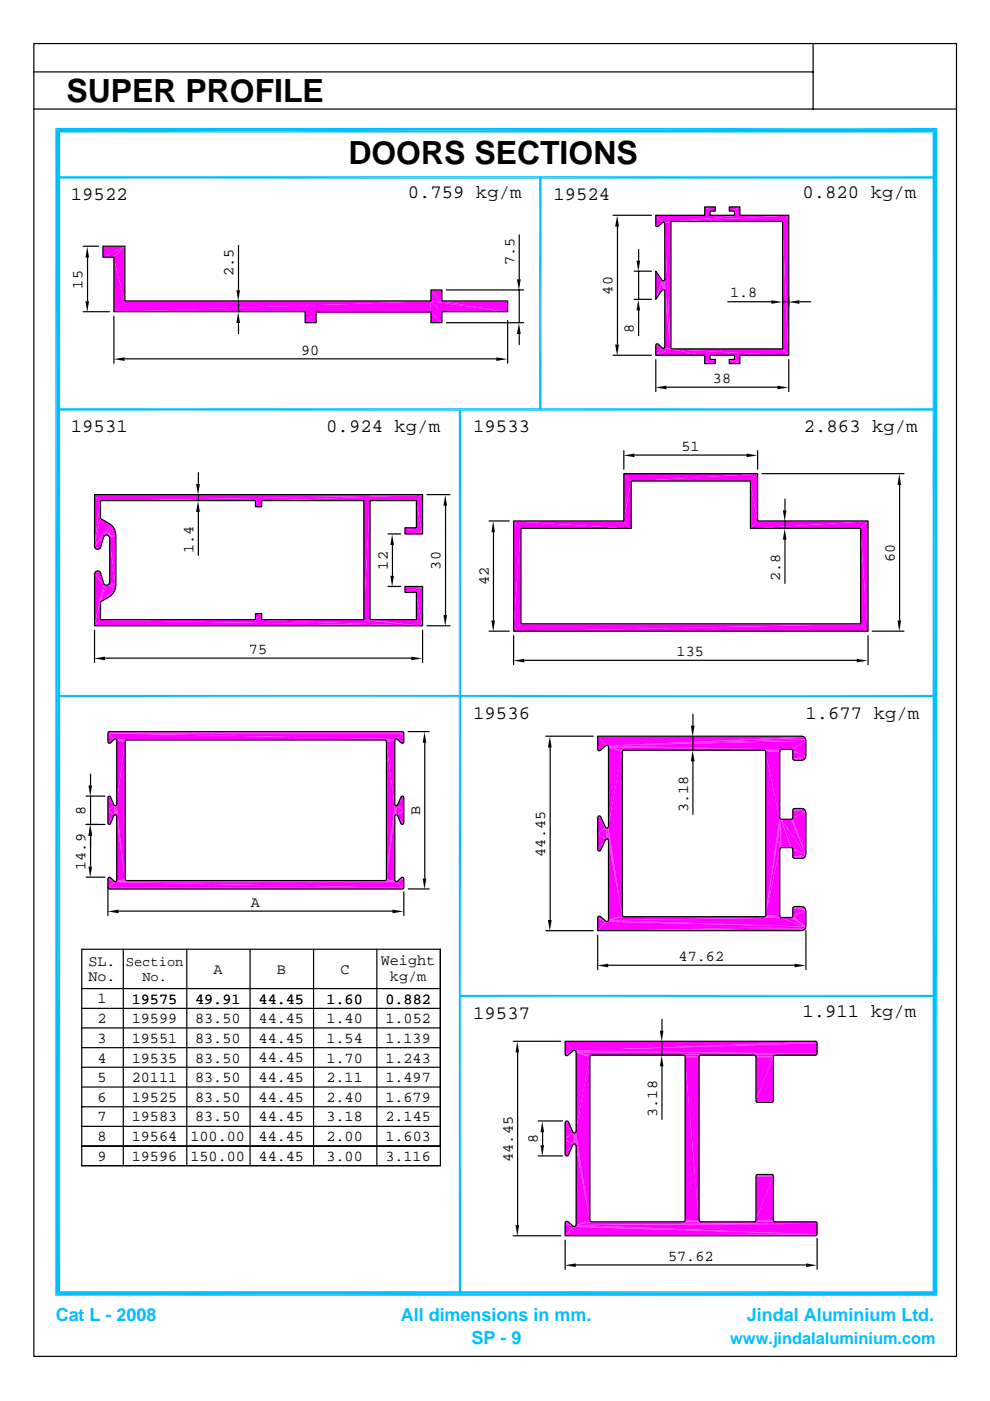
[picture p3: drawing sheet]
<svg xmlns="http://www.w3.org/2000/svg" width="210mm" height="297mm" viewBox="0 0 210 297" stroke-linecap="round" stroke-linejoin="round" font-family="sans-serif">
<g fill="#f0f">
<path d="M64.6 68.5l2.4-2.3v2.3z"/>
<path d="M64.6 66.2h2.4l-2.4 2.3z"/>
</g>
<path d="M24.1 66.2h67.2" fill="none" stroke="#f0f" stroke-width=".21"/>
<g fill="#f0f">
<path d="M91.3 66.2l2.3 2.3h-2.3z"/>
<path d="M91.3 66.2h2.3v2.3z"/>
<path d="M91.3 63.9l16.3 2.3h-14z"/>
<path d="M91.3 63.9l2.3 2.3h-2.3z"/>
<path d="M24.1 66.2l67.2-2.3v2.3z"/>
<path d="M24.1 66.2l2.3-2.3h64.9z"/>
<path d="M91.3 63.9h2.3l14 2.3z"/>
<path d="M93.6 63.9h14v2.3z"/>
<path d="M91.3 61.5h2.3v2.4z"/>
<path d="M91.3 61.5l2.3 2.4h-2.3z"/>
<path d="M24.1 54.6l2.3 9.3-2.3 2.3z"/>
<path d="M21.8 52.3h4.6l-4.6 2.3z"/>
<path d="M21.8 54.6l4.6-2.3-2.3 2.3z"/>
<path d="M26.4 52.3v11.6l-2.3-9.3z"/>
<path d="M149.4 77.2l2.2-.9v.9z"/>
<path d="M149.4 77.2l1.1-.9h1.1z"/>
<path d="M154.6 76.3l2.2 .9h-2.2z"/>
<path d="M154.6 76.3h1.1l1.1 .9z"/>
<path d="M150.5 75.4v.9l-1.1 .9z"/>
<path d="M155.7 75.4l1.1 1.8-1.1-.9z"/>
</g>
<path d="M150.5 75.4h6.3" fill="none" stroke="#f0f" stroke-width=".21"/>
<path d="M155.7 75.4h1.1v1.8z" fill="#f0f"/>
<path d="M149.4 75.4h17.8" fill="none" stroke="#f0f" stroke-width=".21"/>
<g fill="#f0f">
<path d="M149.4 75.4h1.1l-1.1 1.8z"/>
<path d="M139 75.4l3.2-1.4 7.2 1.4z"/>
<path d="M142.2 74l25 1.4h-17.8z"/>
<path d="M142.2 74h23.7l1.3 1.4z"/>
<path d="M139 75.4l1.6-1.5 1.6 .1z"/>
<path d="M140.4 73.9h.2l-1.6 1.5z"/>
<path d="M140.6 73.9l1.6 .1z"/>
<path d="M140.9 73.6l1.3 .4-1.4-.1z"/>
<path d="M139 73.2l1.4 .7-1.4 1.5z"/>
<path d="M139 73.2l.5-.2 .9 .9z"/>
<path d="M139.1 73h.4l-.5 .2z"/>
<path d="M139.1 73h.4z"/>
<path d="M140.9 61.8l1.3 12.2-1.3-.4z"/>
<path d="M140.5 59.6l.3 1.9h-.3z"/>
</g>
<path d="M140.7 59.6v2.2" fill="none" stroke="#f0f" stroke-width=".34"/>
<g fill="#f0f">
<path d="M140.5 59.6v1.9l-.2 .1z"/>
<path d="M140.5 59.6l-.2 2-1.3 1.9z"/>
</g>
<path d="M140.7 59.5v2.3" fill="none" stroke="#f0f" stroke-width=".34"/>
<g fill="#f0f">
<path d="M140.8 59.5l1.4 14.5z"/>
<path d="M140.3 59.5l.2 .1-1.5 3.9z"/>
<path d="M140.9 59.3l1.3 14.7-1.4-14.5z"/>
<path d="M139 57.6l1.3 1.9-1.3 4z"/>
<path d="M139.1 48.1h.4z"/>
<path d="M139 47.9l.5 .2h-.4z"/>
<path d="M140.9 47.4l1.3 26.6-1.3-14.7z"/>
<path d="M139 47.9l1.4-.7-.9 .9z"/>
<path d="M140.6 47.1l1.6-.1z"/>
<path d="M140.8 47.2l1.4-.2-1.3 .4z"/>
<path d="M140.9 47.4l1.3-.4v27z"/>
<path d="M165.9 47l1.3 28.4-1.3-1.4z"/>
<path d="M142.2 47l25-1.3-1.3 1.3z"/>
<path d="M167.2 45.7v29.7l-1.3-28.4z"/>
<path d="M142.2 47l14.6-1.3h10.4z"/>
<path d="M140.6 47.1l16.2-1.4z"/>
<path d="M139 45.7h17.8l-16.2 1.4z"/>
<path d="M139 45.7l1.6 1.4-.2 .1z"/>
<path d="M139 45.7l1.4 1.5-1.4 .7z"/>
</g>
<path d="M139 45.7h17.8" fill="none" stroke="#f0f" stroke-width=".21"/>
<g fill="#f0f">
<path d="M149.4 45.7l1.1-.9v.9z"/>
<path d="M155.7 44.8l1.1 .9h-1.1z"/>
<path d="M149.4 43.9h2.2v.9z"/>
<path d="M149.4 43.9l2.2 .9h-1.1z"/>
<path d="M149.4 43.9l1.1 .9-1.1 .9z"/>
<path d="M154.6 43.9h2.2l-2.2 .9z"/>
<path d="M154.6 44.8l2.2-.9-1.1 .9z"/>
<path d="M155.7 44.8l1.1-.9v1.8z"/>
<path d="M21.3 131.4l68.2 1.3h-69.5z"/>
<path d="M21.3 131.4h34.1l34.1 1.3z"/>
<path d="M55.4 131.4h21.7l12.4 1.3z"/>
</g>
<path d="M21.3 131.4h34.1" fill="none" stroke="#f0f" stroke-width=".21"/>
<g fill="#f0f">
<path d="M77.1 131.4h1.3l11.1 1.3z"/>
<path d="M78.4 131.4h9.8l1.3 1.3z"/>
<path d="M54.1 130.2h1.3l-1.3 1.2z"/>
<path d="M54.1 131.4l1.3-1.2v1.2z"/>
<path d="M21.3 127.7v3.7l-1.3 1.3z"/>
<path d="M21.3 127.7l2.2-1.4z"/>
<path d="M21.3 127.7l2.7-1.9-.5 .5z"/>
<path d="M88.2 125.7l1.3 7-1.3-1.3z"/>
<path d="M21.3 127.7l3-2.4-.3 .5z"/>
<path d="M21.3 127.7l3.1-3-.1 .6z"/>
<path d="M85.8 124.4h3.7l-3.7 1.3z"/>
<path d="M85.8 125.7l3.7-1.3-1.3 1.3z"/>
<path d="M88.2 125.7l1.3-1.3v8.3z"/>
<path d="M22.6 124.1l1.8 .6-3.1 3z"/>
<path d="M22.3 124.1h.3l-1.3 3.6z"/>
<path d="M22.6 124.1h1.9l-.1 .6z"/>
<path d="M22.6 124.1l.3-.1 1.6 .1z"/>
<path d="M22 123.9l.3 .2-1 3.6z"/>
<path d="M22 123.9l-.7 3.8-1.3 5z"/>
<path d="M23.1 123.8l1.4 .3-1.6-.1z"/>
<path d="M23.2 123.5l1.3 .6-1.4-.3z"/>
<path d="M20 121.8l2 2.1-2 8.8z"/>
<path d="M20.1 121.5l1.9 2.4-2-2.1z"/>
<path d="M20.1 121.5l1.1-.1 .8 2.5z"/>
<path d="M20.3 121.2l.9 .2-1.1 .1z"/>
<path d="M20.3 121.2l.6-.1 .3 .3z"/>
<path d="M20.3 121.2l.6-.1z"/>
<path d="M20.3 116.4l.6 .1z"/>
<path d="M20.3 116.4l.9-.1-.3 .2z"/>
<path d="M20.1 116.2l1.1 .1-.9 .1z"/>
<path d="M20 115.9l1.2 .4-1.1-.1z"/>
<path d="M23.2 114.2l1.3 9.9-1.3-.6z"/>
<path d="M22 113.7l-.8 2.6-1.2-.4z"/>
<path d="M22.9 113.6h1.6l-1.4 .3z"/>
<path d="M23.1 113.9l1.4-.3-1.3 .6z"/>
<path d="M23.2 114.2l1.3-.6v10.5z"/>
<path d="M22.6 113.5l1.9 .1h-1.6z"/>
<path d="M22.6 113.5l1.8-.5 .1 .6z"/>
<path d="M22.6 113.5l1.7-1.1 .1 .6z"/>
<path d="M22.3 113.5l2-1.1-1.7 1.1z"/>
<path d="M85.8 112l3.7 1.3h-3.7z"/>
<path d="M85.8 112h2.4l1.3 1.3z"/>
<path d="M22.3 113.5l1.7-1.7 .3 .6z"/>
<path d="M22 113.7l2-1.9z"/>
<path d="M23.5 111.4l.5 .4-2 1.9z"/>
<path d="M23.5 111.4l-1.5 2.3-2 2.2z"/>
<path d="M23 111l.5 .4-3.5 4.5z"/>
<path d="M21.3 110l1.7 1-3 4.9z"/>
<path d="M78.4 106.2v25.2h-1.3z"/>
<path d="M88.2 106.2l1.3 7.1-1.3-1.3z"/>
<path d="M54.1 106.2l1.3 1.3h-1.3z"/>
<path d="M77.1 106.2h1.3l-1.3 25.2z"/>
<path d="M54.1 106.2h1.3v1.3z"/>
</g>
<path d="M55.4 106.2h32.8" fill="none" stroke="#f0f" stroke-width=".21"/>
<path d="M21.3 106.2v3.8l-1.3 5.9z" fill="#f0f"/>
<path d="M21.3 106.2h34.1" fill="none" stroke="#f0f" stroke-width=".21"/>
<g fill="#f0f">
<path d="M20 104.9l1.3 1.3-1.3 9.7z"/>
<path d="M20 104.9h69.5l-68.2 1.3z"/>
<path d="M21.3 106.2l68.2-1.3-34.1 1.3z"/>
<path d="M55.4 106.2l34.1-1.3-1.3 1.3z"/>
<path d="M88.2 106.2l1.3-1.3v8.4z"/>
<path d="M108.8 133.9l73.6-1.6 1.6 1.6z"/>
<path d="M110.4 132.3h72l-73.6 1.6z"/>
<path d="M110.4 112.1v20.2l-1.6 1.6z"/>
<path d="M182.4 112.1l1.6 21.8-1.6-1.6z"/>
<path d="M159 112.1l25-1.6-1.6 1.6z"/>
<path d="M182.4 112.1l1.6-1.6v23.4z"/>
<path d="M160.6 110.5h23.4l-25 1.6z"/>
<path d="M108.8 110.5l25 1.6h-23.4z"/>
<path d="M108.8 110.5l1.6 1.6-1.6 21.8z"/>
<path d="M108.8 110.5h23.4l1.6 1.6z"/>
<path d="M133.8 102.1v10l-1.6-1.6z"/>
<path d="M159 102.1l1.6 8.4-1.6 1.6z"/>
<path d="M132.2 100.5l1.6 1.6-1.6 8.4z"/>
<path d="M132.2 100.5h28.4l-26.8 1.6z"/>
<path d="M133.8 102.1l26.8-1.6-1.6 1.6z"/>
<path d="M160.6 100.5v10l-1.6-8.4z"/>
</g>
<path d="M22.8 188.3h62.8M22.9 188.5h62.6" fill="none" stroke="#f0f" stroke-width=".21"/>
<g fill="#f0f">
<path d="M22.8 188.2l1.6-1.2 61.2 1.2z"/>
<path d="M24.4 187h59.5l1.7 1.2z"/>
<path d="M22.8 188.2l1.4-1.3 .2 .1z"/>
<path d="M83.9 187l.3-.1 1.4 1.3z"/>
</g>
<path d="M24.4 187h59.5M24.6 186.8h59.1M24.6 186.8h2.2M24.7 186.7h2.1M81.6 186.8h2.1M81.6 186.7h2.1" fill="none" stroke="#f0f" stroke-width=".21"/>
<g fill="#f0f">
<path d="M81.9 186.5l1.8 .2h-1.9z"/>
<path d="M24.7 186.7l1.8-.2 .1 .2z"/>
<path d="M84.2 186.9l1.4-.5v1.8z"/>
<path d="M22.8 186.4l1.4 .5-1.4 1.3z"/>
<path d="M22.9 186.2l1.3 .7-1.4-.5z"/>
<path d="M84.2 186.9l1.3-.7 .1 .2z"/>
<path d="M22.9 186.2l.4-.1 .9 .8z"/>
<path d="M84.2 186.9l.8-.8 .5 .1z"/>
<path d="M22.9 186.2l.4-.1z"/>
<path d="M85 186.1l.5 .1z"/>
<path d="M22.9 174.8l.5-.1-.2 .2z"/>
<path d="M85 174.7l.4 .1-.2 .1z"/>
<path d="M85 174.7l.6-.1-.2 .2z"/>
<path d="M22.8 174.6l.6 .1-.5 .1z"/>
<path d="M83.7 173.1v13.6l-1.8-.2z"/>
<path d="M24.7 173.1l1.8 13.4-1.8 .2z"/>
<path d="M24.1 173l-.7 1.7-.6-.1z"/>
<path d="M84.2 173l1.4 1.6-.6 .1z"/>
<path d="M84 172.8l1.6-.9-1.4 1.1z"/>
<path d="M84.2 173l1.4-1.1v2.7z"/>
<path d="M22.8 171.9l1.5 .9-.2 .2z"/>
<path d="M22.8 171.9l1.3 1.1-1.3 1.6z"/>
<path d="M22.8 171.9l1.5-1v1.9z"/>
<path d="M24.3 170.9l.3 2-.3-.1z"/>
</g>
<path d="M24.5 170.9v2.2" fill="none" stroke="#f0f" stroke-width=".38"/>
<g fill="#f0f">
<path d="M84 170.9l1.6 1-1.6 .9z"/>
<path d="M84 170.9v1.9l-.2 .1z"/>
</g>
<path d="M83.8 170.8v2.3" fill="none" stroke="#f0f" stroke-width=".38"/>
<path d="M83.8 170.8l-.1 2.3-1.8 13.4z" fill="#f0f"/>
<path d="M24.5 170.8v2.3" fill="none" stroke="#f0f" stroke-width=".38"/>
<g fill="#f0f">
<path d="M24.6 170.8l1.9 15.7-1.8-13.4z"/>
<path d="M22.8 171.9l1.3-1.2 .2 .2z"/>
<path d="M84 170.9l.2-.2 1.4 1.2z"/>
<path d="M83.7 170.6l.1 .2-1.9 15.7z"/>
<path d="M24.7 170.6l1.8 15.9-1.9-15.7z"/>
<path d="M85.6 169.1v2.8l-1.4-1.2z"/>
<path d="M22.8 169.1l1.3 1.6-1.3 1.2z"/>
<path d="M22.8 169.1l.6-.1 .7 1.7z"/>
<path d="M85 169l.6 .1-1.4 1.6z"/>
<path d="M85 169l.4-.1 .2 .2z"/>
<path d="M22.9 168.9l.5 .1-.6 .1z"/>
<path d="M22.9 168.9h.3l.2 .1z"/>
<path d="M85 169l.2-.1h.2z"/>
<path d="M22.9 157.6h.4z"/>
<path d="M85 157.6h.5z"/>
<path d="M85 157.6l.6-.3-.1 .3z"/>
<path d="M22.8 157.3l.5 .3h-.4z"/>
<path d="M81.9 157.3l1.8 13.3-1.8 15.9z"/>
<path d="M26.5 157.3v29.2l-1.8-15.9z"/>
<path d="M81.8 157h1.9l-1.8 .3z"/>
<path d="M81.9 157.3l1.8-.3v13.6z"/>
<path d="M24.7 157h1.9l-.1 .3z"/>
<path d="M24.7 157l1.8 .3-1.8 13.3z"/>
</g>
<path d="M24.7 157h2.1M81.6 157h2.1M83.7 156.9h-59.1" fill="none" stroke="#f0f" stroke-width=".21"/>
<g fill="#f0f">
<path d="M22.8 157.3l1.4-.5-.9 .8z"/>
<path d="M84.2 156.8l1.4 .5-.6 .3z"/>
</g>
<path d="M24.4 156.8h59.5" fill="none" stroke="#f0f" stroke-width=".21"/>
<g fill="#f0f">
<path d="M83.9 156.7l1.7-1.2-1.4 1.3z"/>
<path d="M84.2 156.8l1.4-1.3v1.8z"/>
<path d="M22.8 155.5h62.8l-1.7 1.2z"/>
<path d="M22.8 155.5l61.1 1.2h-59.5z"/>
<path d="M22.8 155.5l1.6 1.2-.2 .1z"/>
<path d="M22.8 155.5l1.4 1.3-1.4 .5z"/>
</g>
<path d="M22.8 155.4h62.8M22.9 155.2h62.6M126.7 197.3h43.6" fill="none" stroke="#f0f" stroke-width=".21"/>
<path d="M126.7 197.3h43.9" fill="none" stroke="#f0f" stroke-width=".25"/>
<g fill="#f0f">
<path d="M126.7 197.4l44-.6-.1 .3z"/>
<path d="M126.7 197.4l44.1-.9-.1 .3z"/>
<path d="M128.5 195.4l42.3 1.1-44.1 .9z"/>
<path d="M128.5 195.4l42.3 1.1z"/>
<path d="M128.4 195.4h.1l-1.8 2z"/>
<path d="M128.7 195.4l.2-.1 41.9 1.2z"/>
<path d="M128.9 195.1l41.9 1.4-41.9-1.2z"/>
<path d="M126.7 194.7l1.7 .7-1.7 2z"/>
<path d="M128.9 195.1l36.7-.5 5.2 1.9z"/>
<path d="M165.6 194.6h2.1l3.1 1.9z"/>
<path d="M128.9 195.1l36.7-.5z"/>
<path d="M167.7 194.6l.2-.1 2.9 2z"/>
<path d="M126.7 194.5l1.7 .9-1.7-.7z"/>
<path d="M128.9 195.1l3.4-.7 33.1 .1z"/>
</g>
<path d="M132.3 194.5h33.1" fill="none" stroke="#f0f" stroke-width=".21"/>
<g fill="#f0f">
<path d="M167.9 194.5l.1-.1 2.8 2.1z"/>
<path d="M126.7 194.5l.6-.1 1.1 1z"/>
<path d="M128.9 195.1l3.4-.7z"/>
</g>
<path d="M161.9 194.4h3.4" fill="none" stroke="#f0f" stroke-width=".21"/>
<g fill="#f0f">
<path d="M126.7 194.5l.6-.1z"/>
<path d="M126.9 194.3l.4 .1z"/>
<path d="M128.9 195.1l3.1-.8 .1 .1z"/>
</g>
<path d="M162.1 194.3h3.2" fill="none" stroke="#f0f" stroke-width=".21"/>
<g fill="#f0f">
<path d="M168 194.2l2.8 2.3-2.8-2.1z"/>
<path d="M128.9 195.1l3-1 .1 .2z"/>
</g>
<path d="M162.3 194.2h3" fill="none" stroke="#f0f" stroke-width=".21"/>
<g fill="#f0f">
<path d="M168 194.2l2.8-1v3.3z"/>
<path d="M168 194.2l2.7-1.3 .1 .3z"/>
<path d="M168 192.6l2.7 .3-2.7 1.3z"/>
</g>
<path d="M168 192.7h2.7" fill="none" stroke="#f0f" stroke-width=".3"/>
<path d="M168 192.6h2.6M168.1 192.5h2.5M168.1 192.4h2.2M168.2 192.3h2.1" fill="none" stroke="#f0f" stroke-width=".21"/>
<g fill="#f0f">
<path d="M168.4 192.3h1.9z"/>
<path d="M168.2 182l1.7 .1z"/>
</g>
<path d="M168 181.8h2.6M168.1 182h2.2M168.1 181.9h2.5M168.2 182h2.1" fill="none" stroke="#f0f" stroke-width=".21"/>
<path d="M168 181.7h2.7" fill="none" stroke="#f0f" stroke-width=".3"/>
<g fill="#f0f">
<path d="M168 181.7l2.8-.5-.1 .3z"/>
<path d="M126.8 180.5l.5-.1z"/>
<path d="M126.7 180.3l.6 .1-.5 .1z"/>
<path d="M126.7 180.3l.6-.1v.2z"/>
<path d="M165.3 180.1v14.1l-3-.1z"/>
<path d="M168 180.1l2.8 1.1-2.8 .5z"/>
<path d="M126.7 180.1l.6 .1-.6 .1z"/>
<path d="M168 179.9l2.8 1.3-2.8-1.1z"/>
<path d="M167.9 179.8l2.9 1.4z"/>
<path d="M128.9 178.3l3 15.8-3 1z"/>
<path d="M128.3 178.2l-1 2-.6-.1z"/>
<path d="M128.4 178l-1.7 2.1z"/>
<path d="M126.7 176.8l1.9 1.1-.2 .1z"/>
<path d="M126.7 176.8l1.7 1.2-1.7 2.1z"/>
<path d="M126.7 176.8l1.9-1.2v2.3z"/>
</g>
<path d="M128.7 175.6v2.4" fill="none" stroke="#f0f" stroke-width=".21"/>
<path d="M128.7 175.6v2.5" fill="none" stroke="#f0f" stroke-width=".34"/>
<path d="M128.8 175.6v2.7" fill="none" stroke="#f0f" stroke-width=".38"/>
<g fill="#f0f">
<path d="M128.6 175.6l3.3 18.5z"/>
<path d="M128.6 175.6h.2l3.1 18.5z"/>
<path d="M126.7 176.8l1.7-1.3 .2 .1z"/>
<path d="M128.9 175.4l3 18.7-3.1-18.5z"/>
<path d="M126.7 176.8l1.6-1.4 .1 .1z"/>
<path d="M128.9 175.2l3 18.9z"/>
<path d="M165.6 173.8l2.1 6h-2.1z"/>
<path d="M165.6 173.8l2.3 6h-.2z"/>
<path d="M165.6 173.8l5.2 7.4-2.9-1.4z"/>
</g>
<path d="M165.5 173.8v6" fill="none" stroke="#f0f" stroke-width=".21"/>
<path d="M165.5 173.8v6.1" fill="none" stroke="#f0f" stroke-width=".3"/>
<path d="M165.4 173.8v6.3" fill="none" stroke="#f0f" stroke-width=".34"/>
<g fill="#f0f">
<path d="M165.6 173.8l-.3 6.3-3 14z"/>
<path d="M165.6 173.8h2.1l3.1 7.4z"/>
<path d="M165.4 173.7l.2 .1-3.3 20.3z"/>
<path d="M167.7 173.8l.2-.1 2.9 7.5z"/>
<path d="M165.3 173.6l.1 .1-3.1 20.4z"/>
<path d="M167.9 173.7l.1-.1 2.8 7.6z"/>
<path d="M126.7 173.4l1.6 2-1.6 1.4z"/>
<path d="M165.3 173.4l-3 20.7z"/>
<path d="M168 173.4l2.8 7.8z"/>
<path d="M126.7 173.4l.6-.1 1 2.1z"/>
<path d="M126.7 173.3h.6l-.6 .1z"/>
<path d="M126.7 173.3l.6-.2v.2z"/>
<path d="M126.8 173.1h.5l-.6 .2z"/>
<path d="M126.8 173.1h.5z"/>
<path d="M168 173.4l2.8-1v8.8z"/>
<path d="M168 173.4l2.7-1.4 .1 .4z"/>
<path d="M168 171.8l2.7 .2-2.7 1.4z"/>
</g>
<path d="M168 171.9h2.7" fill="none" stroke="#f0f" stroke-width=".3"/>
<path d="M168 171.7h2.6M168.1 171.6h2.5M168.1 171.6h2.2M168.2 171.5h2.1" fill="none" stroke="#f0f" stroke-width=".21"/>
<g fill="#f0f">
<path d="M168.2 171.5h1.7z"/>
<path d="M168.2 161.2l1.7 .1z"/>
</g>
<path d="M168 161h2.6M168.1 161.1h2.2M168.1 161.1h2.5M168.2 161.2h2.1" fill="none" stroke="#f0f" stroke-width=".21"/>
<path d="M168 160.8h2.7" fill="none" stroke="#f0f" stroke-width=".3"/>
<g fill="#f0f">
<path d="M168 160.9l2.8-.6-.1 .4z"/>
<path d="M131.9 159.5v34.6l-3-18.9z"/>
<path d="M162.3 159.5l3 13.9-3 20.7z"/>
<path d="M162.3 159.5l3-.2v14.1z"/>
<path d="M168 159.3l2.8 1-2.8 .6z"/>
</g>
<path d="M162.1 159.2h3.2M162.3 159.4h3" fill="none" stroke="#f0f" stroke-width=".21"/>
<path d="M126.9 159.2h.4z" fill="#f0f"/>
<path d="M162.1 159.2h3.2" fill="none" stroke="#f0f" stroke-width=".21"/>
<path d="M168 159.1l2.8 1.2-2.8-1z" fill="#f0f"/>
<path d="M161.9 159.1h3.4" fill="none" stroke="#f0f" stroke-width=".21"/>
<path d="M126.7 159.1l.6 .1z" fill="#f0f"/>
<path d="M161.9 159.1h3.5" fill="none" stroke="#f0f" stroke-width=".21"/>
<path d="M167.9 159l2.9 1.3z" fill="#f0f"/>
<path d="M132.3 159h33.3" fill="none" stroke="#f0f" stroke-width=".21"/>
<g fill="#f0f">
<path d="M126.7 158.9l.6 .3-.6-.1z"/>
<path d="M128.9 158.4l36.7 .5-33.3 .2z"/>
<path d="M128.9 158.4l3.4 .7z"/>
<path d="M128.9 158.4l3.2 .8-.1 .1z"/>
<path d="M128.9 158.4l3.1 .9-.1 .2z"/>
<path d="M128.9 158.4l3 1.1-3 15.7z"/>
<path d="M128.9 158.2l36.7 .7-36.7-.5z"/>
<path d="M128.9 158.2l38.8 .7z"/>
<path d="M126.7 158.9l1.7-.7-1.1 1z"/>
<path d="M128.7 158.1l39 .8-38.8-.7z"/>
<path d="M126.7 158.9l1.8-.8z"/>
<path d="M128.5 158.1l39.2 .8z"/>
<path d="M128.5 158.1l42.3-1-3.1 1.8z"/>
<path d="M167.7 158.9l3.1-1.8-2.9 1.9z"/>
<path d="M167.9 159l2.9-1.9v3.2z"/>
<path d="M128.5 158.1l42.2-1.4 .1 .4z"/>
<path d="M128.5 158.1l42.1-1.7 .1 .3z"/>
<path d="M128.5 158.1l41.8-1.9 .3 .2z"/>
<path d="M126.7 156.2h43.6l-41.8 1.9z"/>
<path d="M126.7 156.2l1.8 1.9-1.8 .8z"/>
</g>
<path d="M126.7 156.2h43.6M119.8 262h53.2M119.8 262h53.3" fill="none" stroke="#f0f" stroke-width=".21"/>
<path d="M119.8 261.9h53.4" fill="none" stroke="#f0f" stroke-width=".38"/>
<g fill="#f0f">
<path d="M121.7 260.1l51.5 1.6-53.4 .4z"/>
<path d="M121.7 260.1l51.5 1.6z"/>
<path d="M121.5 260l.2 .1-1.9 2z"/>
<path d="M121.8 260.1l.2-.1 51.2 1.7z"/>
<path d="M122.1 259.7l51.1 2-51.2-1.7z"/>
<path d="M122.1 259.7l51.1-.2v2.2z"/>
<path d="M119.8 259.4l1.7 .6-1.7 2.1z"/>
<path d="M122.1 259.7l51-.4 .1 .2z"/>
<path d="M122.1 259.7l50.9-.5 .1 .1z"/>
<path d="M119.8 259.2l1.7 .8-1.7-.6z"/>
<path d="M122.1 259.7l3.3-.6 47.6 .1z"/>
</g>
<path d="M125.4 259.1h47.6M148.5 259.1h24.3" fill="none" stroke="#f0f" stroke-width=".21"/>
<path d="M119.8 259.2l.6-.1 1.1 .9z" fill="#f0f"/>
<path d="M144.8 259.1h3.7" fill="none" stroke="#f0f" stroke-width=".21"/>
<path d="M122.1 259.7l3.3-.6z" fill="#f0f"/>
<path d="M159.9 259.1h4.4" fill="none" stroke="#f0f" stroke-width=".21"/>
<g fill="#f0f">
<path d="M119.8 259.2l.6-.1z"/>
<path d="M120 259l.4 .1z"/>
</g>
<path d="M145 259h3.3" fill="none" stroke="#f0f" stroke-width=".21"/>
<path d="M122.1 259.7l3-.8 .1 .2z" fill="#f0f"/>
<path d="M145.2 258.8h3M160 259h4.1" fill="none" stroke="#f0f" stroke-width=".21"/>
<path d="M122.1 259.7l2.9-1 .1 .2z" fill="#f0f"/>
<path d="M160.1 258.8h3.9" fill="none" stroke="#f0f" stroke-width=".21"/>
<g fill="#f0f">
<path d="M163.9 249.5v9.2h-3.7z"/>
<path d="M160.2 249.5h3.7l-3.7 9.2z"/>
</g>
<path d="M160.2 249.4h3.7M160.3 249.2h3.6M160.4 249.1h3.3" fill="none" stroke="#f0f" stroke-width=".21"/>
<g fill="#f0f">
<path d="M120 245.1h.4z"/>
<path d="M119.8 245l.6 .1z"/>
<path d="M119.8 245l.7-.1-.1 .2z"/>
<path d="M119.8 244.8l.7 .1-.7 .1z"/>
<path d="M122.1 243l2.9 15.7-2.9 1z"/>
<path d="M121.4 242.8l-.9 2.1-.7-.1z"/>
<path d="M121.5 242.7l-1.7 2.1z"/>
<path d="M119.8 241.5l1.9 1.1-.2 .1z"/>
<path d="M119.8 241.5l1.7 1.2-1.7 2.1z"/>
<path d="M119.8 241.5l1.9-1.2v2.3z"/>
</g>
<path d="M121.8 240.3v2.3" fill="none" stroke="#f0f" stroke-width=".21"/>
<path d="M121.8 240.3v2.5" fill="none" stroke="#f0f" stroke-width=".34"/>
<path d="M121.9 240.3v2.7" fill="none" stroke="#f0f" stroke-width=".42"/>
<g fill="#f0f">
<path d="M121.7 240.3l3.3 18.4z"/>
<path d="M121.7 240.3l.2-.1 3.1 18.5z"/>
<path d="M119.8 241.5l1.7-1.3 .2 .1z"/>
<path d="M122 240.1l3 18.6-3.1-18.5z"/>
<path d="M119.8 241.5l1.6-1.4 .1 .1z"/>
<path d="M122.1 239.9l2.9 18.8-3-18.6z"/>
<path d="M119.8 238.1l1.6 2-1.6 1.4z"/>
<path d="M119.8 238.1l.7-.2 .9 2.2z"/>
<path d="M119.8 237.9h.7l-.7 .2z"/>
<path d="M119.8 237.9l.6-.1 .1 .1z"/>
<path d="M119.8 237.9l.6-.1z"/>
<path d="M120 237.8h.4z"/>
</g>
<path d="M160.2 233.5h3.7M160.3 233.7h3.6M160.4 233.8h3.3" fill="none" stroke="#f0f" stroke-width=".21"/>
<g fill="#f0f">
<path d="M145.2 224.1l3 34.6h-3z"/>
<path d="M145.2 224.1h3v34.6z"/>
<path d="M163.9 224.1v9.4h-3.7z"/>
<path d="M160.2 224.1h3.7l-3.7 9.4z"/>
<path d="M125 224.1v34.6l-2.9-18.8z"/>
</g>
<path d="M145 223.9h3.3M145.2 224.1h3M160 223.9h4.1M160.1 224.1h3.9" fill="none" stroke="#f0f" stroke-width=".21"/>
<path d="M120 223.9l.4-.1z" fill="#f0f"/>
<path d="M125.4 223.8h47.4M144.8 223.8h3.7M159.9 223.8h4.4" fill="none" stroke="#f0f" stroke-width=".21"/>
<path d="M119.8 223.7l.6 .1-.4 .1z" fill="#f0f"/>
<path d="M125.4 223.7h47.6M125.4 223.7h47.7" fill="none" stroke="#f0f" stroke-width=".21"/>
<path d="M119.8 223.5l.6 .3-.6-.1z" fill="#f0f"/>
<path d="M125.4 223.6h47.8" fill="none" stroke="#f0f" stroke-width=".34"/>
<g fill="#f0f">
<path d="M122.1 223.1l51.1 .3-47.8 .4z"/>
<path d="M122.1 223.1l3.3 .7z"/>
<path d="M122.1 223.1l3.1 .7-.1 .2z"/>
<path d="M122.1 223.1l3 .9-.1 .1z"/>
<path d="M122.1 223.1l2.9 1-2.9 15.8z"/>
<path d="M122 222.9l51.2 .5-51.1-.3z"/>
<path d="M119.8 223.5l1.7-.7-1.1 1z"/>
<path d="M121.8 222.8l51.4 .6-51.2-.5z"/>
<path d="M119.8 223.5l1.9-.8z"/>
<path d="M121.7 222.7l51.5 .7z"/>
<path d="M121.7 222.7l51.5-1.5v2.2z"/>
<path d="M121.7 222.7l51.4-1.7 .1 .2z"/>
<path d="M121.7 222.7l51.3-1.8 .1 .1z"/>
<path d="M119.8 220.8l53.2 .1-51.3 1.8z"/>
<path d="M119.8 220.8l1.9 1.9-1.9 .8z"/>
</g>
<path d="M119.8 220.9h53.2" fill="none" stroke="#f0f" stroke-width=".21"/>
<g fill="#00bfff">
<path d="M197.7 28.1l1.1-1v247.6z"/>
<path d="M197.7 28.1l1.1 246.6-1.1-.9z"/>
<path d="M11.7 274.7l186-.9 1.1 .9z"/>
<path d="M11.7 274.7l1-.9h185z"/>
<path d="M11.7 27.1l1 246.7-1 .9z"/>
<path d="M11.7 27.1l1 1v245.7z"/>
<path d="M11.7 27.1h187.1l-186.1 1z"/>
<path d="M12.7 28.1l186.1-1-1.1 1z"/>
<path d="M12.2 37.4h186l-186 .5z"/>
<path d="M12.2 37.9l186-.5v.5z"/>
<path d="M12.2 86.6h186l-186 .5z"/>
<path d="M12.2 87.1l186-.5v.5z"/>
<path d="M114.3 37.6h.5v49.2z"/>
<path d="M114.3 37.6l.5 49.2h-.5z"/>
<path d="M12.2 147.3h186l-186 .5z"/>
<path d="M12.2 147.8l186-.5v.5z"/>
</g>
<g fill="none" stroke="#000" stroke-width=".25">
<path d="M17.3 213.8h76.1M17.3 217.9h76.1M17.3 209.6h76.1M26.1 201.3v45.8M39.6 201.3v45.8M53 201.3v45.8M66.5 201.3v45.8M79.9 201.3v45.8M93.4 201.3h-76.1v45.8M17.3 226.3h76.1M17.3 234.7h76.1M17.3 222.1h76.1"/>
<path d="M17.3 230.5h76.1M93.4 243v-41.7v45.8"/>
</g>
<g fill="#00bfff">
<path d="M97.3 86.8h.5v187.4z"/>
<path d="M97.3 86.8l.5 187.4h-.5z"/>
<path d="M97.5 210.9h100.7l-100.7 .5z"/>
<path d="M97.5 211.4l100.7-.5v.5z"/>
</g>
<g fill="none" stroke="#000" stroke-width=".25">
<path d="M7.2 9.2h195.6v278.4h-195.6zM7.2 15.2h165.2M172.4 9.2v13.9M7.2 23.1h195.6M17.6 52.2h3.3M18.6 54.5v9.3M21.8 52.2h4.7v11.6h64.9v-2.3h2.3v2.3h13.9v2.3h-13.9v2.3h-2.3v-2.3h-24.4v2.3h-2.3v-2.3h-40.5v-11.6h-2.4zM50.6 52v9.5M110.1 49.8v9.3M130 45.6h8.1M130.9 48v25M134.5 57.5h3.6"/>
<path d="M135.4 52.9v2.3M135.4 57.5v6M139 45.6h10.4v-1.7h2.3v.9h-1.1v.8h5.1v-.8h-1.1v-.9h2.3v1.7h10.3v29.7h-10.3v1.8h-2.3v-.9h1.1v-.9h-5.1v.9h1.1v.9h-2.3v-1.8h-10.4l.1-2.4h.5l1.1 1 .2-.3v-11.9l-.1-.2h-.4l-1.4 2v-6l1.4 1.9 .2 .2 .3-.3v-11.9l-.2-.3-1.1 .9h-.5zM142.3 47h23.6v27h-23.6zM17.6 66.1h5.6M24.2 67v10M26.5 76.1h78.8M50.6 63.8v2.3M50.6 68.4v2.3M94.6 68.4h16.4M94.6 61.5h16.4M107.6 68v9"/>
<path d="M110.1 61.5v6.9M110.1 70.7v2.4M130 75.3h8.1M134.5 63.5h3.6M135.4 65.8v5.4M139 76.2v6.8M154.3 64h9.3M165.9 63v1.9M165.9 64h1.3M167.2 63v1.9M167.2 76.2v6.8M169.6 64h2.3"/>
<path d="M132.3 95.6v3.9M134.6 96.5h23.7M141.4 82.1h23.5M160.6 95.6v3.9M20 104.9h69.6v8.3h-3.7v-1.3h2.4v-5.8h-9.8v25.3h9.8v-5.8h-2.4v-1.3h3.7v8.4h-69.6v-11a.69 .69 0 0 1 .5-.6 .69 .69 0 0 1 .8 .2l.7 2.5a.69 .69 0 0 0 .8 .3 .69 .69 0 0 0 .5-.7v-9.3a.69 .69 0 0 0-.5-.6 .69 .69 0 0 0-.8 .2l-.7 2.6a.71 .71 0 0 1-.8 .1 .71 .71 0 0 1-.5-.6zM21.3 106.1h32.9v1.3h1.3v-1.3h21.7v25.3h-21.7v-1.3h-1.3v1.3h-32.9v-3.8a4.5 4.5 0 0 0 3.2-3l.1-11.1a2.93 2.93 0 0 0-1.5-2.5l-1.8-1.1zM42.1 100.2v2.3M42.1 104.9v1.2M42.1 108.5v9.2M82.3 113.2h2.6M83.2 115.5v6.5M90.5 104.9h4.9"/>
<path d="M94.5 107.2v23.2M103.7 110.5h4.3M104.6 112.8v18.7M108.9 110.5h23.4v-10.1h28.3v10.1h23.4v23.3h-75.1zM110.5 112h23.3v-10h25.3v10h23.4v20.3h-72zM161.6 100.4h30.1M166.4 105.8v2.3M166.4 110.5v1.5M166.4 114.3v9.4M190.7 102.8v28.7M20 133.6v6.9M22.3 139.5h65"/>
<path d="M82.3 124.3h2.6M89.6 133.6v6.9M90.5 132.7h4.9M103.7 133.8h4.3M108.9 134.8v6.1M184 134.8v6.1M184.9 133.8h6.8M23 155.2h62.5v2.3h-.4l-1.1-.9-.3 .3v13.7l.1 .2 .3 .1 .2-.2 .7-1.7 .2-.2h.3l.1 .3v5.4l-.1 .2-.3 .1-.2-.2-.7-1.7-.2-.2-.4 .3v13.7l.3 .3 1.1-.9h.4v2.3h-62.5v-2.3h.4l1 .9 .3-.3v-13.7l-.1-.2-.2-.1-.2 .2-.9 1.9-.3-.1-.1-.2 .1-5.7h.3l.1 .2 1 1.9 .3-.3v-13.7l-.3-.3-1 .9h-.4zM26.6 157h55.3v29.6h-55.3zM86.6 155.1h4.4M90.1 157.4v28.8M111.2 140h70.5"/>
<path d="M115.7 156.1h10.1M116.6 158.4v36.6M126.7 156.1h43.2a.87 .87 0 0 1 1 .9v3.3a.94 .94 0 0 1-1 .9h-1.4l-.4-.2v-1.7l-.2-.4h-2.2l-.3 .2v14.4l.3 .2h2.2l.2-.3v-1.6l.2-.3a3.1 3.1 0 0 1 2.3 .2l.3 .6v8.8a.87 .87 0 0 1-1 .9h-1.4l-.4-.2v-1.7l-.2-.3-2.2-.1-.3 .2v14.5l.3 .1h2.2l.2-.4v-1.5l.2-.3a2.61 2.61 0 0 1 2.3 .2l.3 .6v3.3a.87 .87 0 0 1-1 .9h-43.2v-2.7a.37 .37 0 0 1 .2-.3 .37 .37 0 0 1 .4 0l1.1 1 .4 .1 .2-.2v-17l-.2-.3-.2-.1-.3 .3-1 2.2-.4 .1-.2-.3v-6.7l.2-.4 .4 .1 1.2 2.4h.3l.2-.3v-17l-.2-.2-.4 .1-1.1 1a.37 .37 0 0 1-.4 0 .37 .37 0 0 1-.2-.3zM132.1 159.1h29.9l.3 .1 .1 34.8-.2 .3-29.8 .1-.4-.2v-34.8zM146.9 151.4v2.4M146.9 156.1v3M18.3 168.8h3.9M18.3 174.8h3.9M19.2 164.1v2.4M19.2 168.8v6M19.2 177.1v6.6M146.9 161.3v11.3"/>
<path d="M18.3 186h3.9M22.9 188.2v5.9M25.2 193.2h58.1M85.6 189.1v5M86.6 188.5h4.4M115.7 197.3h10.1M126.7 198.3v7.3M170.9 197.3v8.3M129 204.6h39.6M140.4 216.1v2.3M17.3 238.8h76.1M108.8 220.8h10.1"/>
<path d="M109.7 223.1v36.6M114.1 237.7h5.2M115 240v2.7M119.8 220.8h53.3l.1 .3v2.3l-.1 .3h-8.7l-.4 .2v9.5l-.2 .3h-.2h-3l-.3-.1v-9.5l-.2-.4h-11.5l-.3 .2-.1 34.8 .1 .2 .3 .1h11.5l.2-.3v-9.5l.3-.2h3l.2 .1 .2 .3v9.5l.4 .1 8.7 .1 .1 .3v2.2l-.3 .4h-53.1v-2.7a.37 .37 0 0 1 .2-.3 .37 .37 0 0 1 .4 0l1.1 1a.41 .41 0 0 0 .7-.3v-16.8l-.3-.3-.2-.1-.3 .2-.9 2.2a.38 .38 0 0 1-.4 .2 .38 .38 0 0 1-.3-.4l.1-6.9a.4 .4 0 0 1 .6 .1l1.1 2.3a.4 .4 0 0 0 .6-.4v-16.7a.41 .41 0 0 0-.7-.3l-1.1 .9-.4 .1-.1-.1zM125.3 223.7h19.6l.3 .2 .1 34.8-.2 .3h-19.6l-.4-.1v-34.8zM140.4 220.8v2.9M140.4 226v11.3M17.3 243h76.1M17.3 247.1h76.1M114.1 245.1h5.2M108.8 262h10.1M119.8 262.9v6.2"/>
<path d="M122.2 268.2h48.8M173.2 262.6v6.5"/>
</g>
<g fill="#000">
<path d="M18.5 52.3l.4 2.3h-.8zM109.6 59.2h.8l-.4 2.3zM130.9 45.7l.3 2.3h-.8zM135 55.3h.7l-.4 2.3zM18.1 63.9h.8l-.4 2.3zM24.1 76.1l2.3-.3v.7zM50.5 66.2l.4 2.3h-.8zM50.1 61.5h.8l-.4 2.4zM105.2 75.8l2.4 .3-2.4 .4zM110 68.5l.4 2.3h-.8zM130.4 73.1h.8l-.3 2.3zM135.3 63.5l.4 2.3h-.7z"/>
<path d="M163.5 63.7l2.4 .3-2.4 .4zM167.2 64l2.3-.3v.7zM132.2 96.5l2.3-.3v.7zM139 82.2l2.3-.4v.7zM158.3 96.2l2.3 .3-2.3 .4zM164.8 81.8l2.4 .4-2.4 .3zM41.6 102.6h.8l-.4 2.3zM42 106.2l.4 2.3h-.8zM83.1 113.3l.4 2.3h-.7zM94.4 104.9l.4 2.3h-.8zM104.6 110.5l.3 2.3h-.7zM166 108.2h.8l-.4 2.3z"/>
<path d="M166.4 112.1l.4 2.3h-.8zM190.7 100.5l.4 2.3h-.8zM20 139.6l2.3-.4v.8zM82.8 122.1h.7l-.4 2.3zM87.2 139.2l2.3 .4-2.3 .4zM94 130.4h.8l-.4 2.3zM104.2 131.6h.7l-.3 2.3zM108.8 140.1l2.4-.4v.7zM181.7 139.7l2.3 .4-2.3 .3zM190.3 131.6h.8l-.4 2.3zM90 155.2l.4 2.3h-.8zM116.6 156.2l.4 2.3h-.8z"/>
<path d="M146.5 153.8h.8l-.4 2.4zM18.8 166.5h.7l-.4 2.4zM19.1 174.9l.4 2.3h-.7zM146.9 159.1l.4 2.3h-.8zM18.8 183.8h.7l-.4 2.2zM22.8 193.2l2.3-.3v.7zM83.2 192.9l2.4 .3-2.4 .4zM89.6 186.3h.8l-.4 2.2zM116.2 195.1h.8l-.4 2.3zM126.7 204.7l2.2-.4v.8zM139.9 218.5h.8l-.4 2.3zM168.5 204.3l2.3 .4-2.3 .4z"/>
<path d="M109.7 220.8l.4 2.3h-.8zM140.3 223.8l.4 2.3h-.8zM109.3 259.7h.8l-.4 2.4zM115 237.7l.4 2.4h-.8zM114.6 242.8h.8l-.4 2.3zM119.8 268.3l2.3-.4v.7zM170.9 267.9l2.3 .4-2.3 .3z"/>
</g>
<g font-size="6.8">
<text x="14.1" y="21.5">SUPER PROFILE</text>
<text x="73.9" y="34.7">DOORS SECTIONS</text>
</g>
<g font-size="4">
<text x="15" y="42.5">19522</text>
<text x="86.4" y="42.1">0.759 kg/m</text>
<text x="117.3" y="42.5">19524</text>
<text x="170.1" y="42.1">0.820 kg/m</text>
<text x="15" y="91.7">19531</text>
<text x="69.2" y="91.7">0.924 kg/m</text>
<text x="100.3" y="91.7">19533</text>
<text x="170.4" y="91.7">2.863 kg/m</text>
<text x="100.3" y="152.4">19536</text>
<text x="170.8" y="152.4">1.677 kg/m</text>
<text x="170.1" y="215.6">1.911 kg/m</text>
<text x="100.3" y="216">19537</text>
</g>
<g font-size="3.8" fill="#00bfff">
<text x="11.8" y="280.1">Cat L - 2008</text>
<text x="85" y="280.1">All dimensions in mm.</text>
<text x="158.4" y="280.1">Jindal Aluminium Ltd.</text>
<text x="99.9" y="285.1">SP - 9</text>
</g>
<text font-size="3.5" fill="#00bfff" x="154.8" y="284.9">www.jindalaluminium.com</text>
<g font-size="3.2">
<text x="49.5" y="58.6" transform="rotate(-90 49.5 58.6)">2.5</text>
<text x="109.1" y="56.3" transform="rotate(-90 109.1 56.3)">7.5</text>
<text x="17.5" y="61.2" transform="rotate(-90 17.5 61.2)">15</text>
<text x="129.8" y="62.5" transform="rotate(-90 129.8 62.5)">40</text>
<text x="154.8" y="63.1">1.8</text>
<text x="134.4" y="70.6" transform="rotate(-90 134.4 70.6)">8</text>
<text x="63.8" y="75.2">90</text>
<text x="151.2" y="81.2">38</text>
<text x="144.5" y="95.6">51</text>
<text x="41" y="117.2" transform="rotate(-90 41 117.2)">1.4</text>
<text x="189.7" y="119.2" transform="rotate(-90 189.7 119.2)">60</text>
<text x="82.2" y="120.8" transform="rotate(-90 82.2 120.8)">12</text>
<text x="93.4" y="120.8" transform="rotate(-90 93.4 120.8)">30</text>
<text x="103.6" y="124.1" transform="rotate(-90 103.6 124.1)">42</text>
<text x="165.4" y="123.1" transform="rotate(-90 165.4 123.1)">2.8</text>
<text x="52.8" y="138.6">75</text>
<text x="143.5" y="139.1">135</text>
<text x="18.2" y="172.8" transform="rotate(-90 18.2 172.8)">8</text>
<text x="89.1" y="172.8" transform="rotate(-90 89.1 172.8)">B</text>
<text x="145.9" y="172.1" transform="rotate(-90 145.9 172.1)">3.18</text>
<text x="18.2" y="184.4" transform="rotate(-90 18.2 184.4)">14.9</text>
<text x="115.6" y="181.6" transform="rotate(-90 115.6 181.6)">44.45</text>
<text x="53.2" y="192.3">A</text>
<text x="143.9" y="203.7">47.62</text>
<text x="18.8" y="204.7">SL.</text>
<text x="18.8" y="208.1">No.</text>
<text x="45.3" y="206.4">A</text>
<text x="58.7" y="206.4">B</text>
<text x="72.2" y="206.4">C</text>
<text x="80.7" y="204.5">Weight</text>
<text x="82.7" y="208">kg/m</text>
<text x="20.7" y="212.8">1</text>
<text x="27.9" y="212.9">19575</text>
<text x="41.4" y="212.9">49.91</text>
<text x="54.8" y="212.9">44.45</text>
<text x="69.2" y="212.9">1.60</text>
<text x="81.7" y="212.9">0.882</text>
<text x="20.7" y="221.1">3</text>
<text x="20.7" y="216.9">2</text>
<text x="27.9" y="221.1">19551</text>
<text x="27.9" y="216.9">19599</text>
<text x="41.4" y="221.1">83.50</text>
<text x="41.4" y="216.9">83.50</text>
<text x="54.8" y="221.1">44.45</text>
<text x="54.8" y="216.9">44.45</text>
<text x="69.2" y="221.1">1.54</text>
<text x="69.2" y="216.9">1.40</text>
<text x="81.7" y="221.1">1.139</text>
<text x="81.7" y="216.9">1.052</text>
<text x="20.7" y="225.3">4</text>
<text x="27.9" y="225.3">19535</text>
<text x="41.4" y="225.3">83.50</text>
<text x="54.8" y="225.2">44.45</text>
<text x="69.2" y="225.3">1.70</text>
<text x="81.7" y="225.3">1.243</text>
<text x="20.7" y="229.4">5</text>
<text x="20.7" y="233.6">6</text>
<text x="27.9" y="233.6">19525</text>
<text x="27.9" y="229.4">20111</text>
<text x="41.4" y="233.6">83.50</text>
<text x="41.4" y="229.4">83.50</text>
<text x="54.8" y="233.6">44.45</text>
<text x="54.8" y="229.4">44.45</text>
<text x="69.2" y="229.4">2.11</text>
<text x="69.2" y="233.6">2.40</text>
<text x="81.7" y="233.6">1.679</text>
<text x="81.7" y="229.4">1.497</text>
<text x="20.7" y="237.8">7</text>
<text x="27.9" y="237.8">19583</text>
<text x="41.4" y="237.8">83.50</text>
<text x="54.8" y="237.8">44.45</text>
<text x="69.2" y="237.8">3.18</text>
<text x="81.7" y="237.8">2.145</text>
<text x="139.3" y="236.8" transform="rotate(-90 139.3 236.8)">3.18</text>
<text x="20.7" y="242">8</text>
<text x="27.9" y="242">19564</text>
<text x="40.4" y="242">100.00</text>
<text x="54.8" y="241.9">44.45</text>
<text x="69.2" y="242">2.00</text>
<text x="81.7" y="242">1.603</text>
<text x="114" y="242.4" transform="rotate(-90 114 242.4)">8</text>
<text x="20.7" y="246.2">9</text>
<text x="27.9" y="246.2">19596</text>
<text x="40.4" y="246.2">150.00</text>
<text x="54.8" y="246.1">44.45</text>
<text x="69.2" y="246.2">3.00</text>
<text x="81.7" y="246.2">3.116</text>
<text x="108.7" y="246.3" transform="rotate(-90 108.7 246.3)">44.45</text>
<text x="141.6" y="267.3">57.62</text>
</g>
<g font-size="2.9">
<text x="26.7" y="204.7">Section</text>
<text x="30.2" y="208">No.</text>
</g>
</svg>
